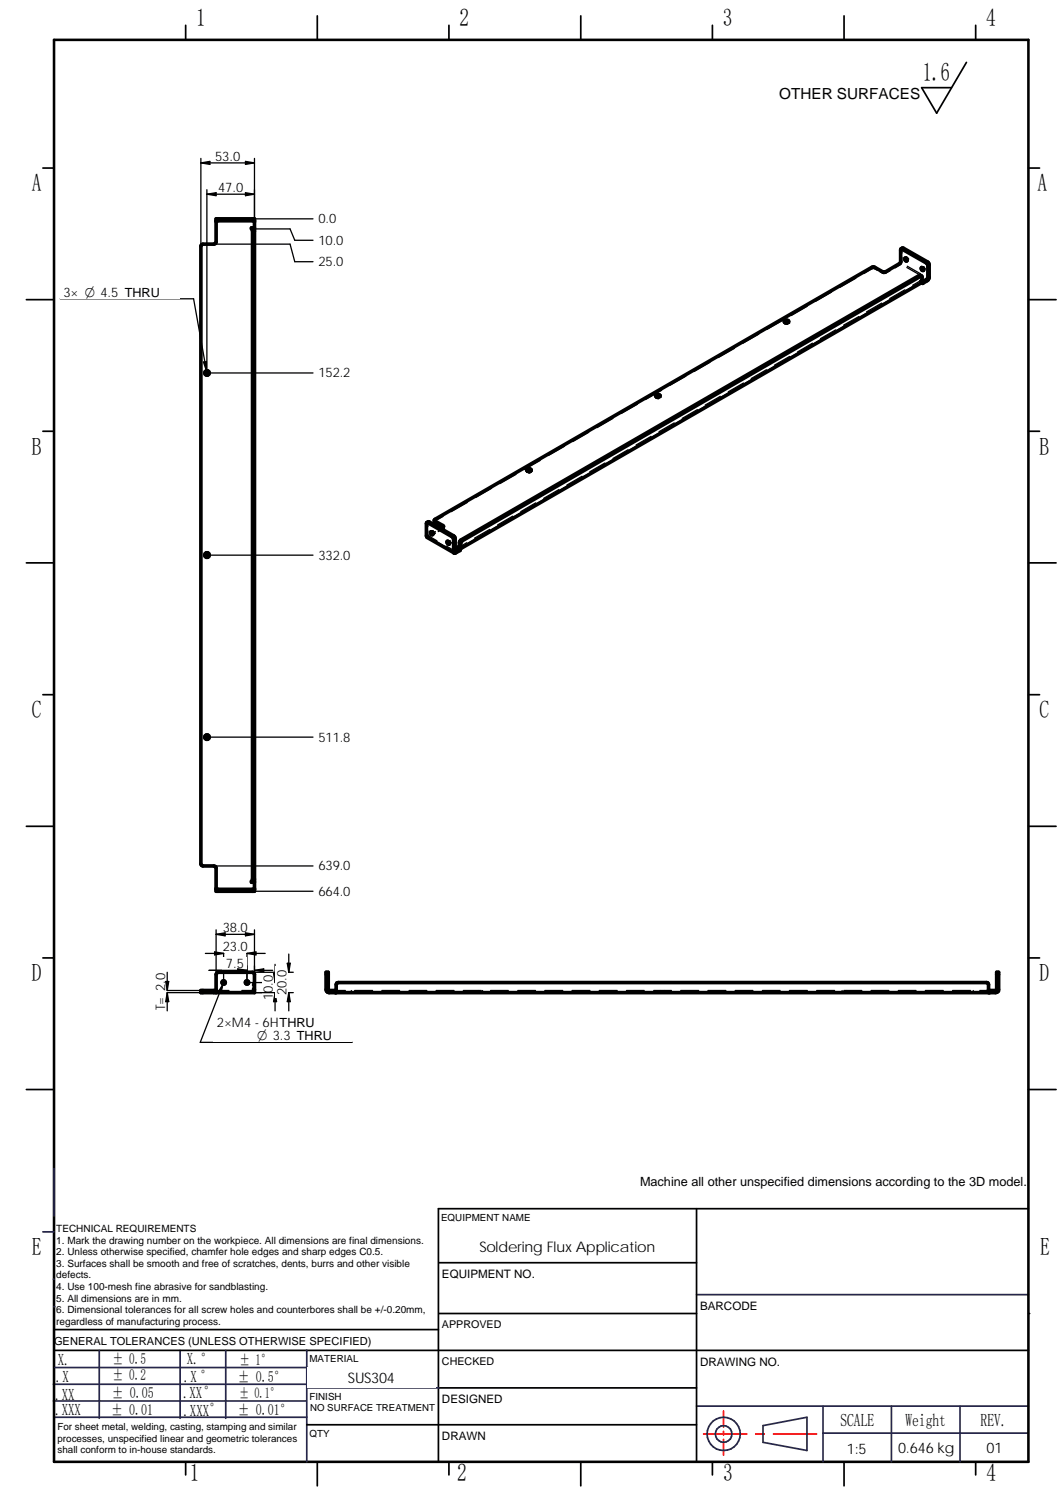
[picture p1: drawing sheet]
<svg xmlns="http://www.w3.org/2000/svg" width="210mm" height="297mm" viewBox="0 0 210 297" stroke-linecap="round" stroke-linejoin="round" font-family="sans-serif">
<g fill="none" stroke="#26264c" stroke-width=".34">
<path d="M8.5 243.3h2.2M10.5 252.6h.2M137.5 255.7h65.6M10.5 276.7h50M10.5 273.4h50M10.8 279.9h49.8M10.8 270.1h50M35.6 266.7v13.4M60.6 266.7v22M60.7 274.1h26M137.5 277.7h65.6M162.5 277.7v11"/>
<path d="M176 277.7v11M189.6 277.7v11M150.7 281.6l8.6-1.7v6.6l-8.6-1.6zM162.5 283h40.5"/>
</g>
<g fill="none" stroke="#000" stroke-width=".34">
<path d="M36.7 5v2.9M88.6 5v2.9M140.7 5v2.9M192.7 5v2.9M8.5 33.2h2.2M203.1 33.2h2.2M5.2 59.2h5.5M203.1 59.2h5.4M8.5 85.2h2.2M203.1 85.2h2.2M5.2 111.2h5.5M203.1 111.2h5.4"/>
<path d="M8.5 137.2h2.2M203.1 137.2h2.2M5.2 163.2h5.5M203.1 163.2h5.4M8.5 189.2h2.2M203.1 189.2h2.2M5.2 215.2h5.5M203.1 215.2h5.4M86.6 238.7v50M10.7 266.7h192.4M10.7 262.6h75.9M86.7 274.1h50.8"/>
<path d="M36.7 288.7v2.6M62.7 288.7v4.8M88.6 288.7v2.6M114.7 288.7v4.8M140.7 288.7v2.6M166.7 288.7v4.8M192.7 288.7v2.6"/>
</g>
<path d="M10.7 7.9h192.4v280.8h-192.4z" fill="none" stroke="#000" stroke-width=".51"/>
<path d="M142.9 278.7v3.2M138.9 283.2h8.5M142.9 282.7v.7M142.9 284.3v3.1M149.2 283.2h1.7M152.7 283.2h8.5" fill="none" stroke="#f00" stroke-width=".34"/>
<circle cx="10.6" cy="258.1" r=".17" fill="#26264c"/>
<g fill="none" stroke="#26264c" stroke-width=".34">
<path d="M10.7 230.8v9.4M19.6 266.7v13.4M44.6 266.7v13.4M60.5 266.7h.1"/>
<circle cx="142.9" cy="283.2" r="3.3"/>
<circle cx="142.9" cy="283.2" r="1.63"/>
</g>
<path d="M190.8 12.3l-5.8 10.1-3-5.1h5.9M86.6 238.7h116.5M86.7 259.4h50.8M86.7 249.4h50.8M86.6 281.4h50.9" fill="none" stroke="#000" stroke-width=".34"/>
<circle cx="203.1" cy="259.4" r=".17" fill="#000"/>
<g fill="#fff">
<path d="M137.9 271.4h64.4v6.1h-64.4z"/>
<path d="M189.9 283.9h13v4h-13z"/>
<path d="M86.9 254.9h50.2v4h-50.2z"/>
<path d="M60.7 270h25.3v4h-25.3z"/>
<path d="M87 244.3h50v4h-50z"/>
<path d="M60.8 277.1h25.2v4h-25.2z"/>
<path d="M176.4 284.1h13v4h-13z"/>
<path d="M162.7 284.1h13v4h-13z"/>
<path d="M137.9 260.4h64.5v6h-64.5z"/>
</g>
<path d="M62.7 3.1v4.8M114.7 3.1v4.8M166.7 3.1v4.8M137.5 238.7v50M60.6 281.4h26" fill="none" stroke="#000" stroke-width=".34"/>
<path d="M101.6 283.2h25.3v4h-25.3z" fill="#fff"/>
<g fill="none" stroke="#000" stroke-width=".25">
<path d="M43.8 43.2v.1M43.8 43.5v.1M44.5 43.2v.1M44.5 43.5v.1M48.4 43.2v.1M48.4 43.5v.1M49.1 43.2v.1M49.1 43.5v.1M164.2 57.7l-3.2 1.8M169 54.9l-3.2 1.9M172.2 53.1l-1.6 .9M172.2 53.1h.1"/>
<path d="M172.4 53h.1M172.6 53.1l.6 .3M173.8 53.7l.5 .3M174.1 59.9l-3 1.7M174.3 54h.1M174.5 54.1h.1M175.8 53.5l-1 .5M177.8 52.3l-1.1 .6M178 51.9l-.1 .3M178.1 49.2h.1M178.1 49.2v.8M178.1 50.8v1"/>
<path d="M178.2 49v.1M178.4 49l-.3 .2M178.7 57.2l-3 1.8M178.8 50.9l-.1 .1M178.9 51h.1M179 50.8v.1M179 50.8h.2M179 50.8h-.1M179.1 52.8l2.6 1.6M179.1 51.6h.1M179.1 51.3l.2 .1M179.2 52.6l2.6 1.5"/>
<path d="M179.3 51l.1 .2M179.3 51.4h-.1M180.7 56.3l-88.3 51M181.5 54.4l.3 .2M181.7 55.5h.1M181.7 55.8h.1M181.7 55.7v.1M181.7 54.4h.1M181.7 55.5l-1.5 .8M181.7 55.4h.1M181.8 54.5h.1M181.8 55.7h.1"/>
<path d="M181.8 54.6v.2M181.8 55.2v.3M181.8 55.6v.1M181.9 55.4l-.2 .1M181.9 55.8h.1M182 55.5h.1M182.1 52.8h-.1M182.2 52.9h.1M182.2 52.7h.1M182.2 52.7h.2M182.3 53.4h.1M182.4 53.2l.1 .1"/>
<path d="M182.5 52.8l.1 .3M182.6 53.3h-.1M183.2 51.8l-.3 .1M183.5 52.3l-.3 .2M125.9 79.8l-3.2 1.9M129.5 78.4h.1M129.5 78.4v.3M129.5 78.1v.1M129.5 78.7h.1M129.5 78.3h.1M130.1 78.7h-.3M130.2 78.3l.1 .2"/>
<path d="M130.3 78.5h.1M130.3 78.1v.2M130.6 77.1l-3.1 1.8M135.4 74.3l-3.2 1.8M140.2 71.5l-3.1 1.9M142.2 78.3l-3 1.7M145 68.8l-3.1 1.8M146.8 75.6l-3 1.8M149.8 66l-3.2 1.8M151.3 73l-3 1.8M154.6 63.2l-3.2 1.9M154.9 63.5h.1"/>
<path d="M154.9 63.7v.3M154.9 63.8h.1M154.9 64h.1M154.9 63.7h.1M155.6 64l-.4 .1M155.7 63.7l.1 .1M155.7 63.8h.1M155.7 63.5v.1M155.9 70.4l-3 1.7M159.4 60.5l-3.1 1.8M160.4 67.8l-2.9 1.7M165 65.2l-3 1.7"/>
<path d="M169.6 62.5l-3 1.7M92.3 99.2l-3.2 1.8M97.1 96.4l-3.2 1.9M101.9 93.7l-3.2 1.8M104 93l.1 .3M104 92.8v.1M104.1 93.1h.1M104.1 93.3h.1M104.1 93h.1M104.7 93.3l-.3 .1M104.8 93l.1 .2M104.9 92.8v.2"/>
<path d="M104.9 93.1v.1M105.8 99.3l-3 1.7M106.7 90.9l-3.2 1.9M110.4 96.7l-3 1.7M111.5 88.1l-3.2 1.9M114.9 94.1l-3 1.7M116.2 85.4l-3.1 1.8M119.5 91.4l-3 1.8M121 82.6l-3.1 1.9M124 88.8l-3 1.8M128.6 86.2l-3 1.7M133.1 83.5l-3 1.8"/>
<path d="M137.7 80.9l-3 1.7M84.3 106.1h.1M84.5 103.3h.1M84.5 104.9v.9M84.5 103.3v.7M84.5 105.8l1.8 1M84.6 103l-.1 .1M84.6 106.1h.1M84.8 103.1l-.3 .2M84.9 105.6l-.4 .2M85.2 105h-.1M85.3 104.9v.2"/>
<path d="M85.4 104.9h.1M85.4 105.6h.1M85.4 105.3l-.2 .2M85.5 105.4h.1M85.5 104.9l.2 .2M85.6 105.5l-1 .6M85.6 106.6l2.6 1.6M85.6 105.4l.1 .1M85.7 105.5h-.1M85.8 105.3h.1M85.8 103.1h.1M85.8 105.3l-.1 .2"/>
<path d="M85.9 103h.1M86 105l-.5 .3M87 104.4l-.5 .2M87.5 104.5h.1M87.5 103.8v.3M87.5 104.5l-1 .5M87.5 104.2h.1M87.5 102l-1.6 .9v.4M87.5 104.4h.1M87.6 104.3h.1M87.6 104v.1M87.6 104.2v.1"/>
<path d="M88.1 107.8l1.8 1.1M88.4 106.8l-.1 .1M88.6 106.8h.1M88.6 106.8v.2M88.7 107.5h.1M88.7 107.3h.1M88.8 106.8l.2 .2M88.9 107.3h.1M89 107.3l-.1 .1M89 107.2h.1M89 107.2v.1M89.6 105.8l-.3 .2"/>
<path d="M89.9 106.3l-.3 .2M89.9 108.8l.1 .1M90.4 108.1v.1M90.4 108.3v.2M90.4 108.5h.2M90.4 108.5h.1M90.5 108.4h.1M90.6 108.4h.1M90.6 108.2h.1M90.6 108.3h.1M90.7 107.9l-.1 .1M90.7 108.6l.1 .1"/>
<path d="M90.7 107.1l.3 .2M90.8 108.4h.1M91 106.7l.3 .1M92.2 107.2l-1.5 .9M96.7 104.6l-3 1.7M101.3 101.9l-3 1.8M43.8 175.6v.1M43.8 175.9v.1M44.5 175.6v.2M44.5 175.9v.1M48.4 175.6v.1M48.4 175.9v.1"/>
<path d="M49.1 175.6v.2M49.1 175.9v.1M40.4 195.6v.1M40.4 195.9v.1M41.3 195.6v.2M41.3 196h.1M42.7 195.6h2.5M47.8 195.6h2.4M49.7 195.6v.1M49.7 195.9v.1h.1M49.7 195.6h.1M49.8 195.6h.1"/>
<path d="M49.8 195.5h.1M49.9 195.5h.1M49.9 194.4v.3M49.9 195.1v.4M50 194.1l-.1 .1M50.1 194.1h.1M50.2 195.7l-.2 .3M50.2 195.5h.1M64.4 194.4h.1M64.4 193.7h.1M64.7 194.4h.1M64.7 193.7h.1"/>
<path d="M66.4 195.6h1.8M69.4 195.6v.2M69.4 196h.1M70 195.6h3.6M75.4 195.6h3.5M80.8 195.6h3.5M86.1 195.6h3.6M91.5 195.6h3.5M94.4 195.6v.1M94.4 195.9v.1M95.3 195.6v.2M95.3 196h.1"/>
<path d="M96.9 195.6h3.5M102.2 195.6h3.5M107.6 195.6h3.5M112.9 195.6h3.6M118.3 195.6h3.6M123.7 195.6h3.5M129.1 195.6h3.5M130.3 195.6v.1M130.3 195.9v.1M131.2 195.6v.2M131.2 196h.1M134.4 195.6h3.6"/>
<path d="M139.8 195.6h3.5M145.2 195.6h3.5M150.5 195.6h3.6M155.9 195.6h3.5M161.2 195.6h3.6M166.3 195.6v.1M166.3 195.9v.1M166.6 195.6h3.6M167.2 195.6v.2M167.2 196h.1M172 195.6h3.5M177.4 195.6h3.5"/>
<path d="M182.7 195.6h3.6M188.1 195.6h3.5M192.2 195.6v.1M192.2 195.9v.1M193.5 195.6h1.7M196.8 193.7h.1M196.8 194.4h.1M197.1 194.4h.1M197.1 193.7h.1M39.5 205.9h30.1"/>
</g>
<g fill="none" stroke="#000" stroke-width=".72">
<path d="M42.7 43.2h7.5v1.8h-.5v.2h.5v128.8h-.5v.2h.5v1.8h-7.5v-4.6l-.2-.2-.3-.2h-2.2l-.3-.4v-122l.3-.4h2.2l.3-.1 .2-.3zM42.7 43.6h7.5M49.9 45.2v128.8M177.9 49.1l-.1 2.8-2.9 1.8h-.6l-1.6-.9h-.5l-86.4 49.9M177.9 49.1l.5-.1 5 3v3l-.4 .5-.8 .5M177.9 49.1l5.2 3.1 .1 2.7-1 .7M178.7 51l.3 .1 .1 .4-.1 .1a.39 .39 0 0 1-.3-.6zM178.9 51l.2 .3M181.9 55.8l.3 .2M182 54.5l-90.7 52.3-.3 .5v1l-.2 .1 91.1-52.6 .2-.3M182 54.5l.1 1M182 54.5l-.5-.1-90.5 52.3a1.63 1.63 0 0 0-.3 1.4l-.1-.1"/>
<path d="M182 52.8l.3 .2 .1 .4h-.3l-.2-.4zM182.1 55.5l.1 .1M182.2 55.6v.4M182.2 52.9l.2 .3M129.5 78a.6 .6 0 0 1 .8 .1 .51 .51 0 0 1-.8 0zM130.2 78.3h-.7M154.9 63.3a.54 .54 0 0 1 .8 .2l-.3 .3h-.2l-.3-.3zM155.7 63.7h-.8M104.1 93v-.3l.5-.1 .3 .2-.1 .2M104.1 93h.7M104.8 93h-.7M84.3 103.2l.5-.1 4.8 2.7 .3 .5v2.6l.9-.5"/>
<path d="M84.3 103.2l-.1 2.6 .1 .3 5.4 3.1M84.3 103.2l5.2 3 .1 3 .2 .1 1-.6v-.3M85.1 105l.3 .2 .1 .3-.2 .1-.2-.2zM85.3 105.1l.2 .3M85.8 102.7l1.7 1.1 .1 .2-.1 .1M85.8 102.7l.1 .6 1.6 .8M87.5 104.1l-.5 .3M88.3 106.9l.3 .2 .1 .3-.4-.2zM88.6 107l.1 .3M90.6 108l-.2 .1 .4 .3M90.6 108v.2M50.2 175.6h-7.5"/>
<path d="M42.7 195.6h-3v.4h10.5v-3.8l-.3-.2h-6.8l-.3 .2-.1 .2v3.6M66.2 195.6v.4M66.4 195.6h-1.5l-.1-3.6h-.4v3.5l.1 .2 .5 .3h131.6l.5-.3 .1-3.7h-.4v3.6h-1.6M66.4 196v-1.6l.1-.3h.3h128h.3l.1 .3v1.6M195.4 195.6v.4"/>
<circle cx="40.9" cy="73.7" r=".44"/>
<circle cx="40.9" cy="109.6" r=".45"/>
<circle cx="40.9" cy="145.6" r=".44"/>
<circle cx="44.2" cy="194" r=".33"/>
<circle cx="48.8" cy="194" r=".33"/>
</g>
<circle cx="85.5" cy="105.3" r=".36" fill="#000"/>
<path d="M42.2 200.6h27.4v5.1h-27.4z" fill="#fff"/>
<path d="M32.1 196h7.9M32.1 195.6h7.9M44 194.4l-4.5 11.5M44 194.4l-.4 1.7-.5-.2z" fill="none" stroke="#000" stroke-width=".25"/>
<path d="M44 194.4l-.4 1.7-.5-.2z" fill="#000"/>
<path d="M30.5 191.5h2.4v8.7h-2.4z" fill="#fff"/>
<path d="M32.7 193.8h.6l-.3 1.8zM33 192v3.6M33 196v3.6M33 196l.3 1.8h-.6zM48.8 194.1h6.4M50.2 196h5" fill="none" stroke="#000" stroke-width=".25"/>
<path d="M33 196l.3 1.8h-.6zM32.7 193.8h.6l-.3 1.8z" fill="#000"/>
<path d="M51.8 191.9h2.4v6.2h-2.4z" fill="#fff"/>
<path d="M49.9 192h8M50.2 196h7.7M54 192.2h.6l-.3 1.9zM54.3 196l.3 1.8h-.6zM54.3 190.5v3.6M54.3 196v3.6" fill="none" stroke="#000" stroke-width=".25"/>
<path d="M54.3 196l.3 1.8h-.6zM54 192.2h.6l-.3 1.9z" fill="#000"/>
<path d="M54.4 190.9h2.5v6.2h-2.5z" fill="#fff"/>
<path d="M44.2 187.4v6.7M48.8 187.4v6.7M56.7 190.2h.6l-.3 1.8zM57 196l.3 1.8h-.6zM57 188.4v3.6M57 196v3.6" fill="none" stroke="#000" stroke-width=".25"/>
<path d="M57 196l.3 1.8h-.6zM56.7 190.2h.6l-.3 1.8z" fill="#000"/>
<path d="M43.3 185.7h6.3v2.5h-6.3z" fill="#fff"/>
<path d="M40.6 188.3h3.6M42.4 188l1.8 .3-1.8 .3zM42.7 183.6v8.8M48.8 188.3l1.7-.3v.6zM48.8 188.3h3.6M50.2 183.6v8.8" fill="none" stroke="#000" stroke-width=".25"/>
<path d="M42.4 188l1.8 .3-1.8 .3zM48.8 188.3l1.7-.3v.6z" fill="#000"/>
<path d="M43.3 182h6.3v2.4h-6.3z" fill="#fff"/>
<path d="M41.3 191.6h7.5M42.7 184.5l1.7-.3v.6zM42.7 184.5h7.5M48.5 184.2l1.7 .3-1.7 .3zM48.8 190.8v3.3M50.2 190.8v3.1" fill="none" stroke="#000" stroke-width=".25"/>
<path d="M42.7 184.5l1.7-.3v.6zM48.5 184.2l1.7 .3-1.7 .3z" fill="#000"/>
<path d="M44 189.1h4.8v2.4h-4.8z" fill="#fff"/>
<path d="M40.9 37.5v36.2M50.2 37.5v8.1M41.3 191.6h7.5M46.9 191.3l1.9 .3-1.9 .3zM50.2 191.6l1.9-.3v.6zM50.2 191.6h3.6" fill="none" stroke="#000" stroke-width=".25"/>
<path d="M46.9 191.3l1.9 .3-1.9 .3zM50.2 191.6l1.9-.3v.6z" fill="#000"/>
<path d="M42.5 35.8h6.1v2.4h-6.1z" fill="#fff"/>
<path d="M39.7 31.3v17.3M40.9 38.4l1.8-.3v.6zM40.9 38.4h9.3M48.5 38.1l1.7 .3-1.7 .3zM50.2 31.3v14.3" fill="none" stroke="#000" stroke-width=".25"/>
<path d="M40.9 38.4l1.8-.3v.6zM48.5 38.1l1.7 .3-1.7 .3z" fill="#000"/>
<path d="M41.9 29.6h6.1v2.4h-6.1z" fill="#fff"/>
<path d="M39.7 32.2l1.7-.3v.6zM39.7 32.2h10.5M48.5 31.9l1.7 .3-1.7 .3zM43.1 43.2h18.7" fill="none" stroke="#000" stroke-width=".25"/>
<path d="M39.7 32.2l1.7-.3v.6zM48.5 31.9l1.7 .3-1.7 .3z" fill="#000"/>
<path d="M62.2 42h4.8v2.4h-4.8z" fill="#fff"/>
<path d="M41.1 48.2h16.2" fill="none" stroke="#000" stroke-width=".25"/>
<path d="M62.2 50.5h6.2v2.4h-6.2z" fill="#fff"/>
<path d="M57.3 48.2l.9 3.5h3.6M40.9 73.7h20.9" fill="none" stroke="#000" stroke-width=".25"/>
<path d="M62.2 72.5h7.6v2.4h-7.6z" fill="#fff"/>
<path d="M40.9 109.6h20.9" fill="none" stroke="#000" stroke-width=".25"/>
<path d="M62.2 108.4h7.6v2.4h-7.6z" fill="#fff"/>
<path d="M40.9 145.6h20.9" fill="none" stroke="#000" stroke-width=".25"/>
<path d="M62.2 144.4h7.6v2.4h-7.6z" fill="#fff"/>
<path d="M41.1 171h20.7" fill="none" stroke="#000" stroke-width=".25"/>
<path d="M62.2 169.8h7.6v2.5h-7.6z" fill="#fff"/>
<path d="M46.5 176h15.3" fill="none" stroke="#000" stroke-width=".25"/>
<path d="M62.2 174.8h7.6v2.4h-7.6z" fill="#fff"/>
<path d="M50.1 45.2h7.2" fill="none" stroke="#000" stroke-width=".25"/>
<path d="M62.2 46.2h6.2v2.5h-6.2z" fill="#fff"/>
<path d="M11.9 59h26.3M57.3 45.2l.9 2.3h3.6" fill="none" stroke="#000" stroke-width=".25"/>
<path d="M11.9 56.5h23.6v2.4h-23.6z" fill="#fff"/>
<path d="M38.2 59l2.6 14.2M40.2 71.5l.6-.1v1.8z" fill="none" stroke="#000" stroke-width=".25"/>
<path d="M40.2 71.5l.6-.1v1.8z" fill="#000"/>
<text font-size="5.1" x="182.2" y="16">1.6</text>
<g font-size="4.9">
<text x="38.7" y="5.2">1</text>
<text x="90.8" y="5.2">2</text>
<text x="142.7" y="5.2">3</text>
<text x="194.7" y="5.2">4</text>
<text x="6.3" y="37.8">A</text>
<text x="204.9" y="37.8">A</text>
<text x="6.3" y="89.8">B</text>
<text x="205.2" y="89.8">B</text>
<text x="6.3" y="141.8">C</text>
<text x="205.2" y="141.8">C</text>
<text x="6.3" y="193.8">D</text>
<text x="205.2" y="193.8">D</text>
<text x="6.3" y="247.9">E</text>
<text x="205.4" y="247.9">E</text>
<text x="37.5" y="292.5">1</text>
<text x="90.3" y="292.5">2</text>
<text x="142.8" y="292.5">3</text>
<text x="194.8" y="292.5">4</text>
</g>
<g font-size="3.6">
<text x="165.9" y="281.6">SCALE</text>
<text x="178.8" y="281.6">Weight</text>
<text x="193.6" y="281.6">REV.</text>
</g>
<g font-size="3.3">
<text x="11.4" y="269.7">X.</text>
<text x="36.9" y="269.4">X.°</text>
<text x="11" y="272.9">.X</text>
<text x="36.3" y="273">.X °</text>
<text x="10.9" y="276.4">.XX</text>
<text x="10.9" y="279.5">.XXX</text>
<text x="36.2" y="276">.XX°</text>
<text x="36.2" y="279.7">.XXX°</text>
</g>
<g font-size="3">
<text x="153.9" y="19.6">OTHER SURFACES</text>
<text x="22.2" y="269.3">± 0.5</text>
<text x="47.3" y="269.5">± 1°</text>
<text x="22.2" y="272.5">± 0.2</text>
<text x="47" y="273">± 0.5°</text>
<text x="22" y="279.4">± 0.01</text>
<text x="22.1" y="276.2">± 0.05</text>
<text x="46.9" y="279.4">± 0.01°</text>
</g>
<g font-size="2.9">
<text x="94.7" y="247.4">Soldering Flux Application</text>
<text x="68.7" y="273">SUS304</text>
<text x="47.2" y="276.2">± 0.1°</text>
<text x="167.2" y="287.1">1:5</text>
<text x="177.3" y="287.1">0.646 kg</text>
<text x="194.8" y="286.9">01</text>
</g>
<text font-size="2.8" x="50.8" y="205.4">O 3.3 THRU</text>
<g font-size="2.6">
<text x="42.5" y="31.7">53.0</text>
<text x="43.1" y="37.9">47.0</text>
<text x="62.9" y="44.1">0.0</text>
<text x="62.9" y="52.6">25.0</text>
<text x="62.9" y="48.3">10.0</text>
<text x="12.5" y="58.6">3× O 4.5 THRU</text>
<text x="62.9" y="74.5">152.2</text>
<text x="62.9" y="110.5">332.0</text>
<text x="62.9" y="146.5">511.8</text>
<text x="62.9" y="171.9">639.0</text>
<text x="62.9" y="176.9">664.0</text>
<text x="44" y="184.1">38.0</text>
<text x="44" y="187.8">23.0</text>
<text x="44.6" y="191.2">7.5</text>
<text x="32.6" y="195.7" transform="rotate(-90 32.6 195.7)">2.0</text>
<text x="53.9" y="197.5" transform="rotate(-90 53.9 197.5)">10.0</text>
<text x="56.6" y="196.5" transform="rotate(-90 56.6 196.5)">20.0</text>
<text x="32.6" y="199.5" transform="rotate(-90 32.6 199.5)">T=</text>
<text x="42.8" y="202.7">2×M4 - 6HTHRU</text>
</g>
<text font-size="2.5" x="126.4" y="234.2">Machine all other unspecified dimensions according to the 3D model.</text>
<g font-size="2.3">
<text x="87.3" y="252.4">EQUIPMENT NO.</text>
<text x="138.2" y="258.7">BARCODE</text>
<text x="138.2" y="269.7">DRAWING NO.</text>
<text x="87.3" y="277.1">DESIGNED</text>
<text x="87.3" y="284.4">DRAWN</text>
</g>
<text font-size="2.2" x="10.7" y="265.6">GENERAL TOLERANCES (UNLESS OTHERWISE SPECIFIED)</text>
<g font-size="2.1">
<text x="87.3" y="262.3">APPROVED</text>
<text x="87.3" y="269.5">CHECKED</text>
</g>
<g font-size="2">
<text x="11.1" y="243.3">TECHNICAL REQUIREMENTS</text>
<text x="11.1" y="245.6">1. Mark the drawing number on the workpiece. All dimensions are final dimensions.</text>
<text x="11.1" y="247.9">2. Unless otherwise specified, chamfer hole edges and sharp edges C0.5.</text>
<text x="11.1" y="250.2">3. Surfaces shall be smooth and free of scratches, dents, burrs and other visible</text>
<text x="11.1" y="252.5">defects.</text>
<text x="11.1" y="254.8">4. Use 100-mesh fine abrasive for sandblasting.</text>
<text x="11.1" y="257.1">5. All dimensions are in mm.</text>
<text x="11.1" y="259.4">6. Dimensional tolerances for all screw holes and counterbores shall be +/-0.20mm,</text>
<text x="11.1" y="261.6">regardless of manufacturing process.</text>
</g>
<g font-size="1.9">
<text x="87.1" y="241.1">EQUIPMENT NAME</text>
<text x="61.1" y="269">MATERIAL</text>
<text x="61.1" y="276.4">FINISH</text>
<text x="61.2" y="278.8">NO SURFACE TREATMENT</text>
<text x="11.4" y="282.5">For sheet metal, welding, casting, stamping and similar</text>
<text x="11.4" y="284.7">processes, unspecified linear and geometric tolerances</text>
<text x="11.4" y="287">shall conform to in-house standards.</text>
<text x="61.1" y="283.7">QTY</text>
</g>
</svg>
